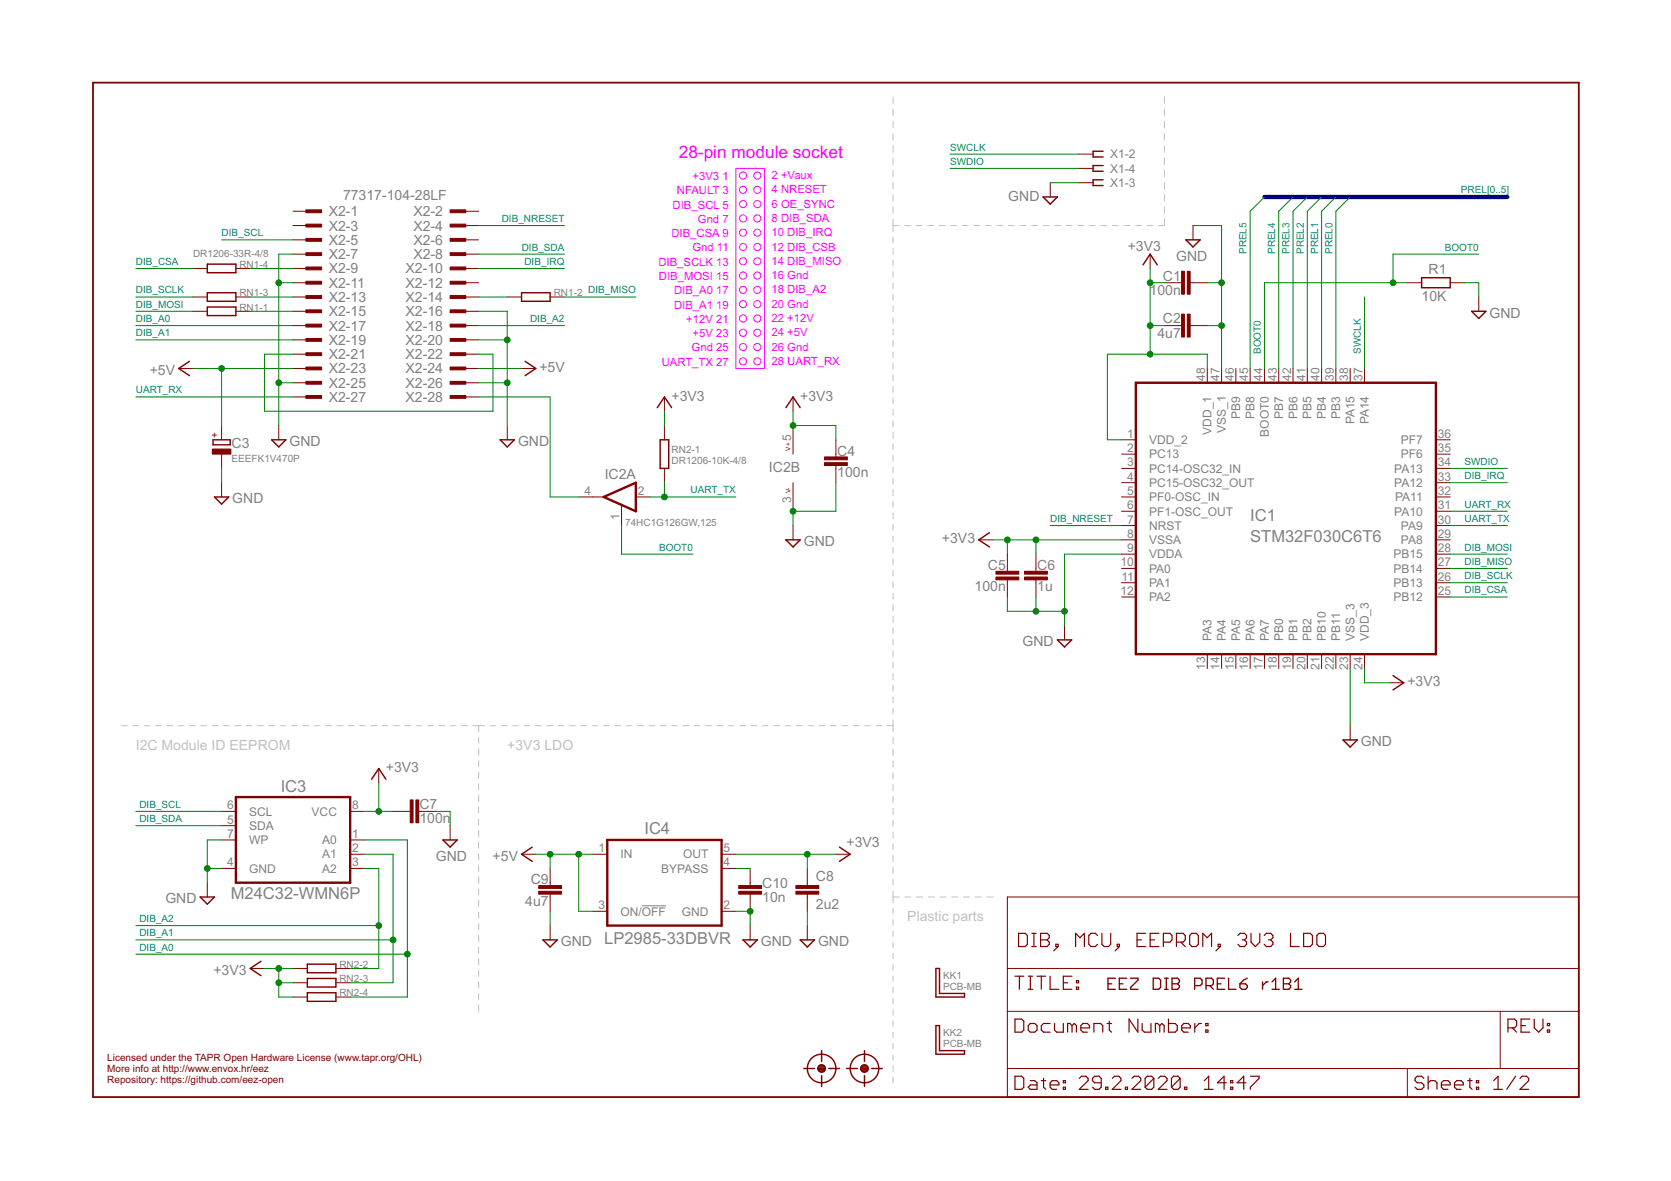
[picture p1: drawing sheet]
<svg xmlns="http://www.w3.org/2000/svg" width="297mm" height="210mm" viewBox="0 0 297 210" stroke-linecap="round" stroke-linejoin="round" font-family="sans-serif">
<g fill="none" stroke="#c0c0c0" stroke-width=".18">
<path d="M158.7 17.2v1.2M158.7 19.4v1.2M207 17.2v1.2M207 19.4v1.2M158.7 21.6v1.1M158.7 23.7v1.2M158.7 25.9v1.2M158.7 28.1v1.2M158.7 30.2v1.2M158.7 32.4v1.2M158.7 34.6v1.2M158.7 36.7v1.2"/>
<path d="M158.7 38.9v2.2M207 38.9v1.2h-1M207 21.6v1.1M207 23.7v1.2M207 25.9v1.2M207 28.1v1.2M207 30.2v1.2M207 32.4v1.2M207 34.6v1.2M207 36.7v1.2M158.7 42.1v1.1M158.7 44.2v1"/>
<path d="M158.7 46.2v1.1M158.7 48.3v1M158.7 50.3v1.1M158.7 52.3v1.1M158.7 54.4v1M158.7 56.4v1.1M158.7 58.5v1M158.7 40.1h1.1M160.8 40.1h1.1M162.9 40.1h1M164.9 40.1h1M167 40.1h1"/>
<path d="M169 40.1h1.1M171.1 40.1h1M173.1 40.1h1.1M175.2 40.1h1M177.2 40.1h1.1M179.3 40.1h1M181.3 40.1h1.1M183.4 40.1h1M185.4 40.1h1.1M187.5 40.1h1M189.5 40.1h1.1M191.6 40.1h1"/>
<path d="M193.6 40.1h1.1M195.7 40.1h1M197.7 40.1h1.1M199.8 40.1h1.1M201.8 40.1h1.1M203.9 40.1h1M158.7 60.5v1.1M158.7 62.5v1.1M158.7 64.6v1M158.7 66.6v1.1M158.7 68.7v1M158.7 70.7v1.1"/>
<path d="M158.7 72.8v1M158.7 74.8v1.1M158.7 76.9v1M158.7 78.9v1M158.7 80.9v1.1M158.7 83v1M158.7 85v1.1M158.7 87.1v1M158.7 89.1v1M158.7 91.1v1.1M158.7 93.2v1M158.7 95.2v1.1"/>
<path d="M158.7 97.3v1M158.7 99.3v1.1M158.7 101.4v1M158.7 103.4v1.1M158.7 105.5v1M158.7 107.5v1M158.7 109.5v1.1M158.7 111.6v1M158.7 113.6v1.1M158.7 115.7v1M158.7 117.7v1M158.7 119.8v1"/>
<path d="M21.6 129h1M23.6 129h1M25.6 129h1M27.7 129h1M29.7 129h1M31.7 129h1M33.7 129h1M35.7 129h1M37.7 129h1.1M39.8 129h1M41.8 129h1M43.8 129h1"/>
<path d="M45.8 129h1M47.8 129h1M49.8 129h1M51.8 129h1.1M53.8 129h1.1M55.9 129h1M57.9 129h1M59.9 129h1M61.9 129h1M63.9 129h1M66 129h1M68 129h1"/>
<path d="M70 129h1M72 129h1M74 129h1M76 129h1M78 129h1.1M80.1 129h1M82.1 129h1M84.1 129h2M85.1 129v1M85.1 131v1.1M85.1 133.1v1.1M85.1 135.2v1"/>
<path d="M85.1 137.2v1.1M85.1 139.3v1.1M87.1 129h1M89.1 129h1M91.1 129h1.1M93.2 129h1M95.2 129h1M97.2 129h1M99.2 129h1M101.2 129h1.1M103.3 129h1M105.3 129h1"/>
<path d="M107.3 129h1M109.3 129h1M111.3 129h1.1M113.3 129h1.1M115.4 129h1M117.4 129h1M119.4 129h1M121.4 129h1M123.4 129h1M125.5 129h1M127.5 129h1M129.5 129h1"/>
<path d="M131.5 129h1M133.5 129h1M135.5 129h1M137.6 129h1M139.6 129h1M141.6 129h1M143.6 129h1M145.6 129h1M147.6 129h1.1M149.6 129h1.1M151.7 129h1M153.7 129h1"/>
<path d="M155.7 129h1M157.7 129h1M158.7 121.8v1M158.7 123.8v1.1M158.7 125.9v1M158.7 127.9v2.2M158.7 131.1v1.1M158.7 133.2v1.1M158.7 135.3v1.1M158.7 137.4v1.1M158.7 139.4v1.1M85.1 141.4v1.1"/>
<path d="M85.1 143.5v1M85.1 145.5v1.1M85.1 147.6v1.1M85.1 149.7v1M85.1 151.7v1.1M85.1 153.8v1.1M85.1 155.9v1.1M85.1 158v1M158.7 141.6v1M158.7 143.7v1.1M158.7 145.8v1.1M158.7 147.8v1.1"/>
<path d="M158.7 149.9v1.1M158.7 152v1.1M158.7 154.1v1.1M158.7 156.2v1.1M158.7 158.3v2.1M158.7 159.4h1.1M160.8 159.4h1.1M162.9 159.4h1.1M165 159.4h1.1M167.1 159.4h1.1M169.2 159.4h1.1M171.3 159.4h1.1"/>
<path d="M173.4 159.4h1M175.4 159.4h1.1M85.1 160v1.1M85.1 162.1v1.1M85.1 164.2v1M85.1 166.2v1.1M85.1 168.3v1.1M85.1 170.4v1.1M85.1 172.5v1M85.1 174.5v1.1M85.1 176.6v1.1M85.1 178.7v1"/>
<path d="M158.7 161.4v1M158.7 163.4v1M158.7 165.4v1M158.7 167.4v1M158.7 169.4v1M158.7 171.4v1M158.7 173.4v1M158.7 175.5v.9M158.7 177.4v1M158.7 179.5v.9M158.7 181.4v1M158.7 183.5v.9"/>
<path d="M158.7 185.4v1M158.7 187.5v.9M158.7 189.4v1.1M158.7 191.5v.9"/>
</g>
<path d="M114.1 161h4.3" fill="none" stroke="#808080" stroke-width=".18"/>
<g fill="none" stroke="#800000" stroke-width=".21">
<path d="M180.4 173.5h1.6M181.1 165.9h1.1l.4 .4v1.5l-.4 .4h-1.1zM181.2 173.5v2.3M182.8 173.5h.8M182.8 175.8h.8M183.2 173.5v2.3M183.4 168.2h.8M183.4 165.9h.8M183.8 165.9v2.3M184.3 173.5h1.6M185 165.9h1.1l.4 .4v.4l-.4 .3 .4 .4v.4l-.4 .4h-1.1zM185 167h1.1"/>
<path d="M185.1 173.5v2.3M186.7 173.5v2.3h1.5M187.7 167.8h.4v.4h-.4zM188.1 168.2l-.8 .8M189 174.7h.8M190.6 173.5h-1.6v2.3h1.6M191.2 168.2v-2.3l.8 .8 .8-.8v2.3M191.3 175.5h.4v.3h-.4zM191.3 174.3h.4v.4h-.4zM195.1 166.3l-.4-.4h-.8l-.4 .4v1.5l.4 .4h.8l.4-.4M195.9 165.9v1.9l.4 .4h.7l.4-.4v-1.9M198.6 167.8h.4v.4h-.4z"/>
<path d="M199 168.2l-.8 .8M202.1 167h.8M203.7 165.9h-1.6v2.3h1.6M204.4 167h.8M206 165.9h-1.6v2.3h1.6M206.8 167.4h1.2l.3-.4v-.7l-.3-.4h-1.2v2.3M209.1 167.4h1.2l.4-.4v-.7l-.4-.4h-1.2v2.3M209.9 167.4l.8 .8M211.5 166.3l.4-.4h.7l.4 .4v1.5l-.4 .4h-.7l-.4-.4zM213.8 168.2v-2.3l.8 .8 .8-.8v2.3M216.5 167.8h.4v.4h-.4zM216.9 168.2l-.7 .8"/>
<path d="M220 166.3l.4-.4h.8l.4 .4v.4l-.4 .3M220.8 167h.4M221.2 167l.4 .4v.4l-.4 .4h-.8l-.4-.4M222.4 165.9v1.5l.8 .8 .7-.8v-1.5M224.7 166.3l.4-.4h.8l.4 .4v.4l-.4 .3M225.5 167h.4M225.9 167l.4 .4v.4l-.4 .4h-.8l-.4-.4M229.4 165.9v2.3h1.5M231.7 165.9h1.2l.4 .4v1.5l-.4 .4h-1.2zM234.1 166.3l.4-.4h.7l.4 .4v1.5l-.4 .4h-.7l-.4-.4zM180.4 181.1h1.2l.4 .4v1.6l-.4 .4h-1.2zM180.4 191.3h1.2l.4 .4v1.5l-.4 .4h-1.2z"/>
<path d="M182.8 182.3l.4-.4h.7l.4 .4v.8l-.4 .4h-.7l-.4-.4zM183.2 192.1h.7l.4 .3v1.2h-1.1l-.4-.4 .4-.4h1.1M185.1 192.1h.8M185.5 191.7v1.5l.4 .4M186.7 192.8h1.5v-.4l-.4-.3h-.8l-.3 .3v.8l.3 .4h.8M186.7 181.9h-1.2l-.4 .4v.8l.4 .4h1.2M187.5 181.9v1.2l.3 .4h1.2v-1.6M189 193.2h.4v.4h-.4zM189 192.1h.4v.3h-.4zM190.6 182.3l-.4-.4h-.4v1.6M190.6 182.3l.4-.4 .3 .4v1.2M190.6 182.3v1.2"/>
<path d="M191.9 191.7l.4-.4h.7l.4 .4v.4l-1.5 1.5h1.5M192.1 182.7h1.6v-.4l-.4-.4h-.8l-.4 .4v.8l.4 .4h.8M194.5 183.5v-1.6h1.1l.4 .4v1.2M195.7 192.4h-1.1l-.4-.3v-.4l.4-.4h.8l.3 .4v1.5l-.3 .4h-.8l-.4-.4M196.5 193.2h.4v.4h-.4zM196.8 181.9h.8M197.2 181.5v1.6l.4 .4M197.7 191.7l.4-.4h.8l.4 .4v.4l-1.6 1.5h1.6M200 193.2h.4v.4h-.4zM201.2 191.7l.4-.4h.8l.4 .4v.4l-1.6 1.5h1.6M202.3 181.1v2.4l-1.6-2.4v2.4M203 181.9v1.2l.4 .4h1.2v-1.6"/>
<path d="M205.1 191.7v1.5l-.4 .4h-.8l-.3-.4M205.1 191.7l-.4-.4h-.8l-.3 .4v1.5M205.1 191.7l-1.5 1.5M205.9 191.7l.4-.4h.8l.4 .4v.4l-1.6 1.5h1.6M206.2 182.3l-.4-.4h-.4v1.6M206.2 182.3v1.2M206.2 182.3l.3-.4 .4 .4v1.2M207.7 181.1v2.4h1.2l.4-.4v-.8l-.4-.4h-1.2M209.8 191.7v1.5l-.4 .4h-.8l-.4-.4M209.8 191.7l-.4-.4h-.8l-.4 .4v1.5M209.8 191.7l-1.6 1.5M210.1 182.7h1.5v-.4l-.4-.4h-.8l-.3 .4v.8l.3 .4h.8"/>
<path d="M210.6 193.2h.4v.4h-.4zM212.4 181.9v1.6M213.6 181.9h-.4l-.8 .8M214.1 193.6h1.5M214.1 192.1l.8-.8v2.3M214.3 183.1h.4v.4h-.4zM214.3 181.9h.4v.4h-.4zM218 192.4h-1.6l1.2-1.1v2.3M218.8 193.2h.3v.4h-.3zM218.8 192.1h.3v.3h-.3zM221.5 192.4h-1.6l1.2-1.1v2.3M222.3 191.3h1.5v.4l-1.5 1.5v.4"/>
<path d="M253.1 191.7l-.4-.4h-.8l-.4 .4v.4l.4 .3h.8l.4 .4v.4l-.4 .4h-.8l-.4-.4M253.9 192.4l.4-.3h.8l.3 .3v1.2M253.9 191.3v2.3M256.2 192.8h1.6v-.4l-.4-.3h-.8l-.4 .3v.8l.4 .4h.8M258.6 192.8h1.5v-.4l-.4-.3h-.7l-.4 .3v.8l.4 .4h.7M260.9 192.1h.8M261.3 191.7v1.5l.4 .4M262.4 193.2h.4v.4h-.4zM262.4 192.1h.4v.3h-.4zM265.5 193.6h1.6M265.5 192.1l.8-.8v2.3M268.1 182.7h1.1l.4-.4v-.8l-.4-.4h-1.1v2.4"/>
<path d="M268.8 182.7l.8 .8M269.4 191.3l-1.6 2.3M270.2 191.7l.4-.4h.8l.3 .4v.4l-1.5 1.5h1.5M270.4 182.3h.8M271.9 181.1h-1.5v2.4h1.5M272.7 181.1v1.6l.8 .8 .8-.8v-1.6M275.1 183.1h.4v.4h-.4zM275.1 181.9h.4v.4h-.4z"/>
</g>
<g fill="none" stroke="#800000" stroke-width=".25">
<path d="M185.4 35h2.6l-1.3 1.3zM196.1 26.9h-1.8v1h1.8M196.1 29.4h-1.8v1h1.8M196.1 32h-1.8v1h1.8M36.9 46.9h5v1.6h-5zM36.9 52h5v1.6h-5zM36.9 54.6h5v1.5h-5zM92.7 52h5.1v1.6h-5.1zM203.2 47.1l1.2-1.9 1.3 1.9M210.8 42.6h2.5l-1.2 1.3zM252.7 49.4h5.1v1.7h-5.1zM261.6 55.3h2.5l-1.2 1.3z"/>
<path d="M33.7 64.2l-1.9 1.3 1.9 1.3M37.9 78.2h3v.9h-3zM48.3 78.2h2.5l-1.2 1.2zM88.9 78.2h2.5l-1.2 1.2zM93.3 64.2l1.9 1.3-1.9 1.3M116.8 72.5l1.3-2 1.3 2M117.3 78.2h1.6v5h-1.6zM139.7 72.5l1.3-2 1.2 2M38.1 88.3h2.6l-1.3 1.3zM139.7 95.9h2.5l-1.2 1.3zM175.9 94.7l-1.9 1.2 1.9 1.3M188 113.7h2.5l-1.3 1.3z"/>
<path d="M66.1 138.5l1.2-1.9 1.3 1.9M238.7 131.5h2.6l-1.3 1.3zM247.6 120.1l1.9 1.2-1.9 1.3M35.6 159.4h2.5l-1.2 1.3zM78.7 149.3h2.6l-1.3 1.3zM94.6 150.6l-1.9 1.2 1.9 1.3M149.2 150.6l1.9 1.2-1.9 1.3M46.4 170.9l-1.9 1.2 1.9 1.3M54.6 171.4h5.1v1.5h-5.1zM54.6 173.9h5.1v1.5h-5.1zM54.6 176.4h5.1v1.6h-5.1zM96.5 167h2.6l-1.3 1.3z"/>
<path d="M132.1 167h2.5l-1.3 1.3zM142.2 167h2.6l-1.3 1.3zM166.4 172.1h.6v4.5h4.4v.6h-5zM142.9 189.9h1.9M145.4 189.9a.63 .63 0 0 0 .6 .6 .63 .63 0 0 0 .7-.6M145.4 189.9h1.3M145.4 190.1h1.2M145.5 189.7h1.1M145.5 189.7a.64 .64 0 0 1 .7-.4 .64 .64 0 0 1 .5 .6M145.5 189.7l-.1 .2M145.6 190.3h.9M145.6 189.4h.9"/>
<path d="M146 186.7v1.9M146 191.2v1.9M147.3 189.9h1.9M150.5 189.9h1.9M153 189.9h1.3M153.1 190.1h1.2M153.1 189.7a.64 .64 0 0 1 .6-.4 .64 .64 0 0 1 .6 .4M153.1 189.7a.64 .64 0 0 0 .4 .8 .64 .64 0 0 0 .8-.6M153.1 189.7h1.1M153.2 190.3h.9M153.2 189.4h.9M153.7 186.7v1.9"/>
<path d="M153.7 191.2v1.9M154.3 189.7v.2M154.9 189.9h1.9M166.4 182.3h.6v4.4h4.4v.7h-5z"/>
<circle cx="146" cy="189.9" r="2.54"/>
<circle cx="153.7" cy="189.9" r="2.54"/>
</g>
<path d="M16.5 14.7h264.1v180.3h-264.1z" fill="none" stroke="#800000" stroke-width=".32"/>
<g fill="none" stroke="#800000" stroke-width=".18">
<path d="M52.1 37.5h2.5M82.5 37.5h2.6M186.7 32.5v2.5M191.8 27.4h2.5M191.8 32.5h2.5M191.8 29.9h2.5M34.3 47.7h2.6M34.3 52.8h2.6M34.3 55.3h2.6M41.9 47.7h2.6M41.9 52.8h2.6M41.9 55.3h2.6"/>
<path d="M52.1 40.1h2.5M52.1 42.6h2.5M52.1 45.2h2.5M52.1 47.7h2.5M52.1 50.2h2.5M52.1 52.8h2.5M52.1 55.3h2.5M52.1 57.9h2.5M82.5 40.1h2.6M82.5 42.6h2.6M82.5 45.2h2.6M82.5 47.7h2.6"/>
<path d="M82.5 50.2h2.6M82.5 52.8h2.6M82.5 55.3h2.6M82.5 57.9h2.6M90.2 52.8h2.5M97.8 52.8h2.5M204.4 45.2v2.5M207 50.2h3M207 57.9h3M211.6 50.2h3M211.6 57.9h3M212.1 40.1v2.5"/>
<path d="M250.2 50.2h2.5M257.8 50.2h2.5M262.9 52.8v2.5M31.8 65.5h2.5M39.4 75.6v2.6M49.6 75.6v2.6M52.1 60.4h2.5M52.1 62.9h2.5M52.1 65.5h2.5M52.1 68h2.5M52.1 70.5h2.5M82.5 60.4h2.6"/>
<path d="M82.5 62.9h2.6M82.5 65.5h2.6M82.5 68h2.6M82.5 70.5h2.6M90.2 75.6v2.6M92.7 65.5h2.5M118.1 70.5v2.6M118.1 75.6v2.6M141 70.5v2.6M141 75.6v5.1M148.6 78.2v3M199.4 78.2h2.5"/>
<path d="M214.6 65.5v2.5M217.1 65.5v2.5M219.7 65.5v2.5M222.2 65.5v2.5M224.8 65.5v2.5M227.3 65.5v2.5M229.8 65.5v2.5M232.4 65.5v2.5M234.9 65.5v2.5M237.5 65.5v2.5M240 65.5v2.5M242.5 65.5v2.5"/>
<path d="M255.2 78.2h2.6M39.4 80.7v2.5M39.4 85.8v2.5M102.9 88.3h4.4M110.5 89.6v3.8M113 88.3h2.6M118.1 83.2v2.6M141 85.8v5.1M141 93.4v2.5M148.6 82.7v3.1M174 95.9h2.5M179.1 98.5v3"/>
<path d="M184.1 98.5v3M199.4 80.7h2.5M199.4 83.2h2.5M199.4 85.8h2.5M199.4 88.3h2.5M199.4 90.9h2.5M199.4 93.4h2.5M199.4 95.9h2.5M199.4 98.5h2.5M255.2 80.7h2.6M255.2 83.2h2.6M255.2 85.8h2.6"/>
<path d="M255.2 88.3h2.6M255.2 90.9h2.6M255.2 93.4h2.6M255.2 95.9h2.6M255.2 98.5h2.6M179.1 103.1v3M184.1 103.1v3M189.2 111.2v2.5M199.4 101h2.5M199.4 103.6h2.5M199.4 106.1h2.5M214.6 116.3v2.5"/>
<path d="M217.1 116.3v2.5M219.7 116.3v2.5M222.2 116.3v2.5M224.8 116.3v2.5M227.3 116.3v2.5M229.8 116.3v2.5M232.4 116.3v2.5M234.9 116.3v2.5M237.5 116.3v2.5M240 116.3v2.5M242.5 116.3v2.5M255.2 101h2.6"/>
<path d="M255.2 103.6h2.6M255.2 106.1h2.6M67.3 136.6v2.5M240 129v2.5M247 121.3h2.5M36.9 156.9v2.5M39.4 144.2h2.5M39.4 149.3h2.5M39.4 154.3h2.5M39.4 146.7h2.5M62.3 144.2h2.5M62.3 149.3h2.5"/>
<path d="M62.3 154.3h2.5M62.3 151.8h2.5M69.9 144.2h3M74.4 144.2h3.1M80 146.7v2.6M92.7 151.8h2.5M97.8 154.3v3.1M97.8 158.9v3.1M105.4 151.8h2.5M128.3 154.3h2.5M128.3 151.8h2.5M133.3 154.3v3.1"/>
<path d="M133.3 158.9v3.1M143.5 154.3v3.1M143.5 158.9v3.1M148.6 151.8h2.5M179.1 159.4h101.5v35.6h-101.5zM44.5 172.1h2.5M52.1 172.1h2.5M52.1 174.7h2.5M52.1 177.2h2.5M59.7 172.1h2.6M59.7 174.7h2.6M59.7 177.2h2.6"/>
<path d="M97.8 164.5v2.5M105.4 162h2.5M128.3 162h2.5M133.3 164.5v2.5M143.5 164.5v2.5M179.1 179.7h101.5M179.1 172.1h101.5M266.7 179.7v10.2M179.1 189.9h101.5M250.2 189.9v5.1"/>
</g>
<g fill="none" stroke="#800000" stroke-width=".23">
<path d="M197 174.9h.6M198.3 173.9h-1.3v1.9h1.3M199 174.9h.6M200.3 173.9h-1.3v1.9h1.3M201 173.9h1.3v.3l-1.3 1.3v.3h1.3M205 173.9h1l.3 .3v1.3l-.3 .3h-1zM207 173.9h.7M207 175.8h.7M207.3 173.9v1.9M208.3 173.9h1l.4 .3v.3l-.4 .4 .4 .3v.3l-.4 .3h-1zM208.3 174.9h1M212.4 175.2h1l.3-.3v-.7l-.3-.3h-1v1.9"/>
<path d="M214.4 175.2h1l.3-.3v-.7l-.3-.3h-1v1.9M215 175.2l.7 .6M216.4 174.9h.6M217.7 173.9h-1.3v1.9h1.3M218.4 173.9v1.9h1.3M220.4 174.9h1l.3 .3v.3l-.3 .3h-.7l-.3-.3zM221.7 173.9l-.6 .3-.7 .7M224.4 174.5v1.3M225.4 174.5h-.3l-.7 .7M226.1 175.8h1.3M226.1 174.5l.7-.6v1.9M228.1 173.9h1l.3 .3v.3l-.3 .4 .3 .3v.3l-.3 .3h-1z"/>
<path d="M228.1 174.9h1M230.1 175.8h1.3M230.1 174.5l.7-.6v1.9"/>
</g>
<g fill="#800000" stroke="#800000" stroke-width=".18">
<path d="M54.4 37.3h2.8v.5h-2.8z"/>
<path d="M80 37.3h2.8v.5h-2.8z"/>
<path d="M54.4 39.8h2.8v.5h-2.8z"/>
<path d="M80 39.8h2.8v.5h-2.8z"/>
<path d="M54.4 42.4h2.8v.5h-2.8z"/>
<path d="M80 42.4h2.8v.5h-2.8z"/>
<path d="M54.4 44.9h2.8v.5h-2.8z"/>
<path d="M80 44.9h2.8v.5h-2.8z"/>
<path d="M54.4 47.5h2.8v.5h-2.8z"/>
<path d="M80 47.5h2.8v.5h-2.8z"/>
<path d="M54.4 50h2.8v.5h-2.8z"/>
<path d="M80 50h2.8v.5h-2.8z"/>
<path d="M54.4 52.5h2.8v.5h-2.8z"/>
<path d="M80 52.5h2.8v.5h-2.8z"/>
<path d="M54.4 55.1h2.8v.5h-2.8z"/>
<path d="M80 55.1h2.8v.5h-2.8z"/>
<path d="M54.4 57.6h2.8v.5h-2.8z"/>
<path d="M80 57.6h2.8v.5h-2.8z"/>
<path d="M54.4 60.2h2.8v.5h-2.8z"/>
<path d="M80 60.2h2.8v.5h-2.8z"/>
<path d="M54.4 62.7h2.8v.5h-2.8z"/>
<path d="M80 62.7h2.8v.5h-2.8z"/>
<path d="M54.4 65.2h2.8v.5h-2.8z"/>
<path d="M80 65.2h2.8v.5h-2.8z"/>
<path d="M54.4 67.8h2.8v.5h-2.8z"/>
<path d="M80 67.8h2.8v.5h-2.8z"/>
<path d="M54.4 70.3h2.8v.5h-2.8z"/>
<path d="M80 70.3h2.8v.5h-2.8z"/>
<path d="M72.9 142.2h.5v4h-.5z"/>
<path d="M73.9 142.2h.5v4h-.5z"/>
<path d="M131.3 157.4h4.1v.5h-4.1z"/>
<path d="M131.3 158.4h4.1v.5h-4.1z"/>
<path d="M141.5 158.4h4v.5h-4z"/>
<path d="M141.5 157.4h4v.5h-4z"/>
<path d="M210 48.2h.5v4.1h-.5z"/>
<path d="M211.1 48.2h.5v4.1h-.5z"/>
<path d="M211.1 55.8h.5v4.1h-.5z"/>
<path d="M210 55.8h.5v4.1h-.5z"/>
<path d="M182.1 101.5h4.1v.5h-4.1z"/>
<path d="M182.1 102.6h4.1v.5h-4.1z"/>
<path d="M177 102.6h4.1v.5h-4.1z"/>
<path d="M177 101.5h4.1v.5h-4.1z"/>
<path d="M37.7 79.8h3.3v.9h-3.3z"/>
<path d="M95.8 157.4h4v.5h-4z"/>
<path d="M95.8 158.4h4v.5h-4z"/>
<path d="M146.6 82.2h4v.5h-4z"/>
<path d="M146.6 81.2h4v.5h-4z"/>
</g>
<path d="M201.9 68h53.3v48.3h-53.3zM107.3 88.3l5.7-2.5v5.1zM41.9 141.7h20.4v15.2h-20.4zM107.9 149.3h20.4v15.2h-20.4z" fill="none" stroke="#800000" stroke-width=".42"/>
<path d="M224.8 35h43.1" fill="none" stroke="#000080" stroke-width=".76"/>
<g fill="none" stroke="#008000" stroke-width=".18">
<path d="M168.9 29.9h22.9M168.9 27.4h22.9M186.7 32.5h5.1M224.8 35l-2.6 2.5v28M229.8 35l-2.5 2.5v28M232.4 35l-2.6 2.5v28M234.9 35l-2.5 2.5v28M237.5 35l-2.6 2.5v28M240 35l-2.5 2.5v28M24.2 55.3h10.1M24.2 57.9h27.9M24.2 47.7h10.1"/>
<path d="M24.2 52.8h10.1M39.4 42.6h12.7M44.5 55.3h7.6M44.5 47.7h7.6M44.5 52.8h7.6M49.6 50.2h2.5M52.1 45.2h-2.5v30.4M85.1 45.2h15.2M85.1 55.3h5.1v20.3M85.1 40.1h15.2M85.1 57.9h15.2M85.1 47.7h15.2"/>
<path d="M85.1 52.8h5.1M100.3 52.8h12.7M204.4 50.2h2.6M204.4 57.9h2.6M204.4 47.7v15.2M212.1 40.1h5v25.4M214.6 50.2h2.5M214.6 57.9h2.5M242.5 52.8v12.7M250.2 50.2h-25.4v15.3M260.3 50.2h2.6v2.6M262.9 45.2h-15.3v5"/>
<path d="M24.2 60.4h27.9M24.2 70.5h27.9M34.3 65.5h17.8M39.4 65.5v10.1M49.6 68h2.5M52.1 62.9h-5.1v10.2h40.6v-10.2h-2.5M85.1 68h5.1M85.1 60.4h5.1M85.1 70.5h12.7v17.8h5.1M85.1 65.5h7.6M118.1 73.1v2.5M141 73.1v2.5h7.6v2.6"/>
<path d="M214.6 65.5v-2.6h-17.8v15.3h2.6M39.4 83.2v2.6M110.5 93.4v5.1h12.7M115.6 88.3h15.2M118.1 85.8v2.5M148.6 85.8v5.1h-7.6v2.5M176.5 95.9h22.9M179.1 95.9v2.6M184.1 95.9v2.6M186.7 93.4h12.7M199.4 98.5h-10.2v12.7M257.8 98.5h10.1"/>
<path d="M257.8 90.9h10.1M257.8 93.4h10.1M257.8 83.2h10.1M257.8 85.8h10.1M179.1 106.1v2.5h10.1M184.1 106.1v2.5M240 118.8v10.2M242.5 118.8v2.5h4.5M257.8 106.1h10.1M257.8 103.6h10.1M257.8 101h10.1M67.3 139.1v5.1"/>
<path d="M24.2 144.2h15.2M24.2 146.7h15.2M36.9 154.3h2.5M39.4 149.3h-2.5v7.6M64.8 144.2h5.1M64.8 149.3h7.6v27.9h-10.1M64.8 154.3h2.5v17.8h-5M64.8 151.8h5.1v22.9h-7.6M77.5 144.2h2.5v2.5M95.2 151.8h10.2M97.8 151.8v2.5M102.9 151.8v10.2h2.5"/>
<path d="M130.8 154.3h2.5M130.8 151.8h17.8M143.5 151.8v2.5M24.2 169.6h48.2M24.2 167h45.7M24.2 164.5h43.1M47 172.1h5.1M49.6 172.1v5.1h2.5M49.6 174.7h2.5M97.8 162v2.5M130.8 162h2.5v2.5M143.5 162v2.5"/>
</g>
<g fill="#008000" stroke="#008000" stroke-width=".18">
<circle cx="49.6" cy="68" r=".51"/>
<circle cx="49.6" cy="50.2" r=".51"/>
<circle cx="90.2" cy="60.4" r=".51"/>
<circle cx="90.2" cy="68" r=".51"/>
<circle cx="133.3" cy="162" r=".51"/>
<circle cx="36.9" cy="154.3" r=".51"/>
<circle cx="189.2" cy="108.6" r=".51"/>
<circle cx="184.1" cy="108.6" r=".51"/>
<circle cx="217.1" cy="50.2" r=".51"/>
<circle cx="217.1" cy="57.9" r=".51"/>
<circle cx="141" cy="90.9" r=".51"/>
<circle cx="72.4" cy="169.6" r=".51"/>
<circle cx="69.9" cy="167" r=".51"/>
<circle cx="67.3" cy="164.5" r=".51"/>
<circle cx="143.5" cy="151.8" r=".51"/>
<circle cx="67.3" cy="144.2" r=".51"/>
<circle cx="204.4" cy="57.9" r=".51"/>
<circle cx="204.4" cy="50.2" r=".51"/>
<circle cx="204.4" cy="62.9" r=".51"/>
<circle cx="184.1" cy="95.9" r=".51"/>
<circle cx="179.1" cy="95.9" r=".51"/>
<circle cx="49.6" cy="174.7" r=".51"/>
<circle cx="49.6" cy="172.1" r=".51"/>
<circle cx="141" cy="75.6" r=".51"/>
<circle cx="39.4" cy="65.5" r=".51"/>
<circle cx="102.9" cy="151.8" r=".51"/>
<circle cx="97.8" cy="151.8" r=".51"/>
<circle cx="247.6" cy="50.2" r=".51"/>
<circle cx="118.1" cy="88.3" r=".51"/>
</g>
<g fill="none" stroke="#f0f" stroke-width=".18">
<path d="M130.8 29.9h5.1v35.6h-5.1z"/>
<circle cx="132.1" cy="38.8" r=".64"/>
<circle cx="132.1" cy="33.7" r=".64"/>
<circle cx="132.1" cy="36.3" r=".64"/>
<circle cx="132.1" cy="31.2" r=".64"/>
<circle cx="134.6" cy="38.8" r=".64"/>
<circle cx="134.6" cy="31.2" r=".64"/>
<circle cx="134.6" cy="33.7" r=".64"/>
<circle cx="134.6" cy="36.3" r=".64"/>
<circle cx="132.1" cy="46.4" r=".64"/>
<circle cx="132.1" cy="43.9" r=".64"/>
<circle cx="132.1" cy="59.1" r=".64"/>
<circle cx="132.1" cy="56.6" r=".64"/>
<circle cx="132.1" cy="49" r=".64"/>
<circle cx="132.1" cy="51.5" r=".64"/>
<circle cx="132.1" cy="54.1" r=".64"/>
<circle cx="132.1" cy="41.4" r=".64"/>
<circle cx="134.6" cy="43.9" r=".64"/>
<circle cx="134.6" cy="46.4" r=".64"/>
<circle cx="134.6" cy="51.5" r=".64"/>
<circle cx="134.6" cy="56.6" r=".64"/>
<circle cx="134.6" cy="59.1" r=".64"/>
<circle cx="134.6" cy="49" r=".64"/>
<circle cx="134.6" cy="54.1" r=".64"/>
<circle cx="134.6" cy="41.4" r=".64"/>
<circle cx="132.1" cy="64.2" r=".64"/>
<circle cx="132.1" cy="61.7" r=".64"/>
<circle cx="134.6" cy="64.2" r=".64"/>
<circle cx="134.6" cy="61.7" r=".64"/>
</g>
<text font-size="3.1" fill="#f0f" x="120.7" y="28">28-pin module socket</text>
<g font-size="2.9" fill="#808080">
<text x="222.2" y="92.5">IC1</text>
<text x="222.2" y="96.4">STM32F030C6T6</text>
<text x="49.9" y="140.8">IC3</text>
<text x="114.6" y="148.3">IC4</text>
<text x="41" y="159.9">M24C32-WMN6P</text>
<text x="107.4" y="167.7">LP2985-33DBVR</text>
</g>
<g font-size="2.5" fill="#808080">
<text x="61" y="35.5">77317-104-28LF</text>
<text x="179.2" y="35.6">GND</text>
<text x="58.4" y="38.4">X2-1</text>
<text x="58.4" y="41">X2-3</text>
<text x="73.5" y="38.4">X2-2</text>
<text x="73.5" y="41">X2-4</text>
<text x="58.4" y="43.5">X2-5</text>
<text x="58.4" y="46.1">X2-7</text>
<text x="73.5" y="43.5">X2-6</text>
<text x="73.5" y="46.1">X2-8</text>
<text x="200.5" y="44.5">+3V3</text>
<text x="209.1" y="46.4">GND</text>
<text x="58.4" y="48.6">X2-9</text>
<text x="58.4" y="51.1">X2-11</text>
<text x="58.4" y="53.7">X2-13</text>
<text x="72.1" y="48.6">X2-10</text>
<text x="72.1" y="51.1">X2-12</text>
<text x="72.1" y="53.7">X2-14</text>
<text x="204.4" y="52.4">100n</text>
<text x="206.7" y="49.9">C1</text>
<text x="252.7" y="53.5">10K</text>
<text x="254" y="48.7">R1</text>
<text x="58.4" y="56.2">X2-15</text>
<text x="58.4" y="58.8">X2-17</text>
<text x="72.1" y="56.2">X2-16</text>
<text x="72.1" y="58.8">X2-18</text>
<text x="206.7" y="57.5">C2</text>
<text x="264.8" y="56.5">GND</text>
<text x="58.4" y="61.3">X2-19</text>
<text x="58.4" y="63.8">X2-21</text>
<text x="72.1" y="61.3">X2-20</text>
<text x="72.1" y="63.8">X2-22</text>
<text x="205.7" y="60">4u7</text>
<text x="26.6" y="66.6">+5V</text>
<text x="58.4" y="66.4">X2-23</text>
<text x="58.4" y="68.9">X2-25</text>
<text x="58.4" y="71.4">X2-27</text>
<text x="72.1" y="66.4">X2-24</text>
<text x="72.1" y="68.9">X2-26</text>
<text x="72.1" y="71.4">X2-28</text>
<text x="95.9" y="66.1">+5V</text>
<text x="119.4" y="71.2">+3V3</text>
<text x="142.2" y="71.2">+3V3</text>
<text x="41.2" y="79.6">C3</text>
<text x="51.5" y="79.3">GND</text>
<text x="92.1" y="79.3">GND</text>
<text x="136.7" y="83.9">IC2B</text>
<text x="148.8" y="81">C4</text>
<text x="41.3" y="89.5">GND</text>
<text x="107.5" y="85.2">IC2A</text>
<text x="148.8" y="84.8">100n</text>
<text x="142.9" y="97.1">GND</text>
<text x="167.4" y="96.5">+3V3</text>
<text x="175.6" y="101.3">C5</text>
<text x="184.4" y="101.3">C6</text>
<text x="173.2" y="105.1">100n</text>
<text x="184.4" y="105.1">1u</text>
<text x="181.8" y="114.9">GND</text>
<text x="250.2" y="121.9">+3V3</text>
<text x="68.6" y="137.2">+3V3</text>
<text x="241.9" y="132.6">GND</text>
<text x="74.6" y="143.8">C7</text>
<text x="74.6" y="146.4">100n</text>
<text x="77.5" y="153">GND</text>
<text x="87.6" y="153">+5V</text>
<text x="150.5" y="150.5">+3V3</text>
<text x="29.4" y="160.6">GND</text>
<text x="93.4" y="161">4u7</text>
<text x="94.3" y="157.2">C9</text>
<text x="135.5" y="160.3">10n</text>
<text x="135.5" y="157.8">C10</text>
<text x="145" y="161.6">2u2</text>
<text x="145" y="156.5">C8</text>
<text x="37.9" y="173.3">+3V3</text>
<text x="99.7" y="168.2">GND</text>
<text x="135.3" y="168.2">GND</text>
<text x="145.4" y="168.2">GND</text>
</g>
<g font-size="2.5" fill="#c0c0c0">
<text x="24.1" y="133.3">I2C Module ID EEPROM</text>
<text x="90.2" y="133.3">+3V3 LDO</text>
<text x="161.3" y="163.8">Plastic parts</text>
</g>
<g font-size="2.1" fill="#808080">
<text x="197.3" y="28.2">X1-2</text>
<text x="197.3" y="33.2">X1-3</text>
<text x="197.3" y="30.7">X1-4</text>
<text x="214.3" y="67.7" transform="rotate(-90 214.3 67.7)">48</text>
<text x="216.8" y="67.7" transform="rotate(-90 216.8 67.7)">47</text>
<text x="219.3" y="67.7" transform="rotate(-90 219.3 67.7)">46</text>
<text x="221.9" y="67.7" transform="rotate(-90 221.9 67.7)">45</text>
<text x="224.4" y="67.7" transform="rotate(-90 224.4 67.7)">44</text>
<text x="227" y="67.7" transform="rotate(-90 227 67.7)">43</text>
<text x="229.5" y="67.7" transform="rotate(-90 229.5 67.7)">42</text>
<text x="232" y="67.7" transform="rotate(-90 232 67.7)">41</text>
<text x="234.6" y="67.7" transform="rotate(-90 234.6 67.7)">40</text>
<text x="237.1" y="67.7" transform="rotate(-90 237.1 67.7)">39</text>
<text x="239.7" y="67.7" transform="rotate(-90 239.7 67.7)">38</text>
<text x="242.2" y="67.7" transform="rotate(-90 242.2 67.7)">37</text>
<text x="200.4" y="77.8">1</text>
<text x="215.4" y="77.3" transform="rotate(-90 215.4 77.3)">VDD_1</text>
<text x="217.9" y="77" transform="rotate(-90 217.9 77)">VSS_1</text>
<text x="220.5" y="74.4" transform="rotate(-90 220.5 74.4)">PB9</text>
<text x="223" y="74.4" transform="rotate(-90 223 74.4)">PB8</text>
<text x="225.5" y="77.6" transform="rotate(-90 225.5 77.6)">BOOT0</text>
<text x="228.1" y="74.4" transform="rotate(-90 228.1 74.4)">PB7</text>
<text x="230.6" y="74.4" transform="rotate(-90 230.6 74.4)">PB6</text>
<text x="233.2" y="74.4" transform="rotate(-90 233.2 74.4)">PB5</text>
<text x="235.7" y="74.4" transform="rotate(-90 235.7 74.4)">PB4</text>
<text x="238.2" y="74.4" transform="rotate(-90 238.2 74.4)">PB3</text>
<text x="240.8" y="75.4" transform="rotate(-90 240.8 75.4)">PA15</text>
<text x="243.3" y="75.4" transform="rotate(-90 243.3 75.4)">PA14</text>
<text x="255.6" y="77.8">36</text>
<text x="140.6" y="78.4" transform="rotate(-90 140.6 78.4)">5</text>
<text x="200.4" y="80.4">2</text>
<text x="200.4" y="82.9">3</text>
<text x="204.3" y="78.9">VDD_2</text>
<text x="204.3" y="81.5">PC13</text>
<text x="249" y="78.9">PF7</text>
<text x="249" y="81.5">PF6</text>
<text x="255.6" y="80.4">35</text>
<text x="255.6" y="82.9">34</text>
<text x="103.9" y="88">4</text>
<text x="113.4" y="88">2</text>
<text x="140.6" y="89.3" transform="rotate(-90 140.6 89.3)">3</text>
<text x="200.4" y="85.4">4</text>
<text x="200.4" y="88">5</text>
<text x="204.3" y="84">PC14-OSC32_IN</text>
<text x="204.3" y="86.6">PC15-OSC32_OUT</text>
<text x="204.3" y="89.1">PF0-OSC_IN</text>
<text x="247.8" y="84">PA13</text>
<text x="247.8" y="86.6">PA12</text>
<text x="248" y="89.1">PA11</text>
<text x="255.6" y="85.4">33</text>
<text x="255.6" y="88">32</text>
<text x="110.1" y="92.4" transform="rotate(-90 110.1 92.4)">1</text>
<text x="200.4" y="90.5">6</text>
<text x="200.4" y="93.1">7</text>
<text x="200.4" y="95.6">8</text>
<text x="204.3" y="91.6">PF1-OSC_OUT</text>
<text x="204.3" y="94.2">NRST</text>
<text x="247.8" y="91.6">PA10</text>
<text x="249" y="94.2">PA9</text>
<text x="255.6" y="90.5">31</text>
<text x="255.6" y="93.1">30</text>
<text x="255.6" y="95.6">29</text>
<text x="199.2" y="100.7">10</text>
<text x="200.4" y="98.1">9</text>
<text x="204.3" y="96.7">VSSA</text>
<text x="204.3" y="99.3">VDDA</text>
<text x="204.3" y="101.8">PA0</text>
<text x="247.7" y="99.3">PB15</text>
<text x="247.7" y="101.8">PB14</text>
<text x="249" y="96.7">PA8</text>
<text x="255.6" y="98.1">28</text>
<text x="255.6" y="100.7">27</text>
<text x="199.2" y="105.8">12</text>
<text x="199.3" y="103.2">11</text>
<text x="204.3" y="104.3">PA1</text>
<text x="204.3" y="106.9">PA2</text>
<text x="247.7" y="104.3">PB13</text>
<text x="247.7" y="106.9">PB12</text>
<text x="255.6" y="103.2">26</text>
<text x="255.6" y="105.8">25</text>
<text x="215.4" y="113.9" transform="rotate(-90 215.4 113.9)">PA3</text>
<text x="217.9" y="113.9" transform="rotate(-90 217.9 113.9)">PA4</text>
<text x="220.5" y="113.9" transform="rotate(-90 220.5 113.9)">PA5</text>
<text x="223" y="113.9" transform="rotate(-90 223 113.9)">PA6</text>
<text x="225.5" y="113.9" transform="rotate(-90 225.5 113.9)">PA7</text>
<text x="228.1" y="113.9" transform="rotate(-90 228.1 113.9)">PB0</text>
<text x="230.6" y="113.9" transform="rotate(-90 230.6 113.9)">PB1</text>
<text x="233.2" y="113.9" transform="rotate(-90 233.2 113.9)">PB2</text>
<text x="235.7" y="113.9" transform="rotate(-90 235.7 113.9)">PB10</text>
<text x="238.2" y="113.9" transform="rotate(-90 238.2 113.9)">PB11</text>
<text x="240.8" y="113.9" transform="rotate(-90 240.8 113.9)">VSS_3</text>
<text x="243.3" y="113.9" transform="rotate(-90 243.3 113.9)">VDD_3</text>
<text x="214.3" y="119" transform="rotate(-90 214.3 119)">13</text>
<text x="216.8" y="119" transform="rotate(-90 216.8 119)">14</text>
<text x="219.3" y="119" transform="rotate(-90 219.3 119)">15</text>
<text x="221.9" y="119" transform="rotate(-90 221.9 119)">16</text>
<text x="224.4" y="119" transform="rotate(-90 224.4 119)">17</text>
<text x="227" y="119" transform="rotate(-90 227 119)">18</text>
<text x="229.5" y="119" transform="rotate(-90 229.5 119)">19</text>
<text x="232" y="119" transform="rotate(-90 232 119)">20</text>
<text x="234.6" y="119" transform="rotate(-90 234.6 119)">21</text>
<text x="237.1" y="119" transform="rotate(-90 237.1 119)">22</text>
<text x="239.7" y="119" transform="rotate(-90 239.7 119)">23</text>
<text x="242.2" y="119" transform="rotate(-90 242.2 119)">24</text>
<text x="40.4" y="143.8">6</text>
<text x="62.6" y="143.8">8</text>
<text x="40.4" y="146.4">5</text>
<text x="40.4" y="148.9">7</text>
<text x="44.3" y="147.5">SDA</text>
<text x="44.3" y="145">SCL</text>
<text x="55.4" y="145">VCC</text>
<text x="62.6" y="148.9">1</text>
<text x="40.4" y="154">4</text>
<text x="44.3" y="155.1">GND</text>
<text x="44.3" y="150">WP</text>
<text x="57.3" y="150">A0</text>
<text x="57.3" y="155.1">A2</text>
<text x="57.3" y="152.6">A1</text>
<text x="62.6" y="154">3</text>
<text x="62.6" y="151.5">2</text>
<text x="106.4" y="151.5">1</text>
<text x="110.3" y="152.6">IN</text>
<text x="117.5" y="155.1">BYPASS</text>
<text x="121.4" y="152.6">OUT</text>
<text x="128.6" y="151.5">5</text>
<text x="128.6" y="154">4</text>
<text x="106.4" y="161.6">3</text>
<text x="128.6" y="161.6">2</text>
<text x="110.3" y="162.7">ON/OFF</text>
<text x="121.2" y="162.7">GND</text>
</g>
<g font-size="2" fill="#f0f">
<text x="120.3" y="34.5">NFAULT 3</text>
<text x="123.1" y="32">+3V3</text>
<text x="128.4" y="32">1</text>
<text x="137.2" y="31.8">2 +Vaux</text>
<text x="137.2" y="34.4">4 NRESET</text>
<text x="119.6" y="37.1">DIB_SCL 5</text>
<text x="124.1" y="39.6">Gnd 7</text>
<text x="137.2" y="36.9">6 OE_SYNC</text>
<text x="137.2" y="42">10 DIB_IRQ</text>
<text x="137.2" y="39.5">8 DIB_SDA</text>
<text x="117" y="47.2">DIB_SCLK 13</text>
<text x="119.4" y="42.1">DIB_CSA 9</text>
<text x="123.1" y="44.7">Gnd 11</text>
<text x="137.2" y="44.5">12 DIB_CSB</text>
<text x="137.2" y="47.1">14 DIB_MISO</text>
<text x="117.1" y="49.8">DIB_MOSI 15</text>
<text x="119.8" y="52.3">DIB_A0</text>
<text x="127.3" y="52.3">17</text>
<text x="137.2" y="49.6">16 Gnd</text>
<text x="137.2" y="52.1">18 DIB_A2</text>
<text x="119.8" y="54.8">DIB_A1</text>
<text x="122" y="57.4">+12V 21</text>
<text x="123.1" y="59.9">+5V 23</text>
<text x="127.3" y="54.8">19</text>
<text x="137.2" y="57.2">22 +12V</text>
<text x="137.2" y="59.8">24 +5V</text>
<text x="137.2" y="54.7">20 Gnd</text>
<text x="117.6" y="65">UART_TX 27</text>
<text x="122.9" y="62.5">Gnd 25</text>
<text x="137.2" y="62.3">26 Gnd</text>
<text x="137.2" y="64.8">28 UART_RX</text>
</g>
<g font-size="1.8" fill="#008080">
<text x="168.9" y="29.3">SWDIO</text>
<text x="168.9" y="26.8">SWCLK</text>
<text x="259.7" y="34.4">PREL[0..5]</text>
<text x="39.4" y="42">DIB_SCL</text>
<text x="89.2" y="39.5">DIB_NRESET</text>
<text x="24.1" y="47.1">DIB_CSA</text>
<text x="92.7" y="44.5">DIB_SDA</text>
<text x="93.2" y="47.1">DIB_IRQ</text>
<text x="221.6" y="45.2" transform="rotate(-90 221.6 45.2)">PREL5</text>
<text x="226.7" y="45.2" transform="rotate(-90 226.7 45.2)">PREL4</text>
<text x="229.2" y="45.2" transform="rotate(-90 229.2 45.2)">PREL3</text>
<text x="231.8" y="45.2" transform="rotate(-90 231.8 45.2)">PREL2</text>
<text x="234.3" y="45.2" transform="rotate(-90 234.3 45.2)">PREL1</text>
<text x="236.8" y="45.2" transform="rotate(-90 236.8 45.2)">PREL0</text>
<text x="256.8" y="44.5">BOOT0</text>
<text x="24.1" y="52.1">DIB_SCLK</text>
<text x="104.5" y="52.1">DIB_MISO</text>
<text x="24.1" y="57.2">DIB_A0</text>
<text x="24.1" y="59.8">DIB_A1</text>
<text x="24.1" y="54.7">DIB_MOSI</text>
<text x="94.2" y="57.2">DIB_A2</text>
<text x="224.1" y="62.9" transform="rotate(-90 224.1 62.9)">BOOT0</text>
<text x="241.9" y="62.9" transform="rotate(-90 241.9 62.9)">SWCLK</text>
<text x="24.1" y="69.9">UART_RX</text>
<text x="260.3" y="82.6">SWDIO</text>
<text x="122.7" y="87.7">UART_TX</text>
<text x="260.3" y="85.2">DIB_IRQ</text>
<text x="186.7" y="92.8">DIB_NRESET</text>
<text x="260.3" y="92.8">UART_TX</text>
<text x="260.3" y="90.2">UART_RX</text>
<text x="117.2" y="97.9">BOOT0</text>
<text x="260.3" y="100.4">DIB_MISO</text>
<text x="260.3" y="97.9">DIB_MOSI</text>
<text x="260.3" y="105.5">DIB_CSA</text>
<text x="260.3" y="102.9">DIB_SCLK</text>
<text x="24.8" y="143.6">DIB_SCL</text>
<text x="24.8" y="146.1">DIB_SDA</text>
<text x="24.8" y="166.4">DIB_A1</text>
<text x="24.8" y="163.9">DIB_A2</text>
<text x="24.8" y="169">DIB_A0</text>
</g>
<g font-size="1.8" fill="#808080">
<text x="34.3" y="45.7">DR1206-33R-4/8</text>
<text x="42.6" y="47.6">RN1-4</text>
<text x="42.6" y="52.7">RN1-3</text>
<text x="98.4" y="52.7">RN1-2</text>
<text x="42.6" y="55.2">RN1-1</text>
<text x="41.2" y="82.1">EEEFK1V470P</text>
<text x="119.4" y="82.5">DR1206-10K-4/8</text>
<text x="119.4" y="80.6">RN2-1</text>
<text x="111.1" y="93.4">74HC1G126GW,125</text>
<text x="60.3" y="172">RN2-2</text>
<text x="60.3" y="174.5">RN2-3</text>
<text x="60.3" y="177.1">RN2-4</text>
<text x="167.6" y="175.9">PCB-MB</text>
<text x="167.6" y="174">KK1</text>
<text x="167.6" y="184.2">KK2</text>
<text x="167.6" y="186.1">PCB-MB</text>
</g>
<g font-size="1.8" fill="#800000">
<text x="38.8" y="77.8" transform="rotate(-90 38.8 77.8)">+</text>
<text x="19.1" y="188.6">Licensed under the TAPR Open Hardware License (www.tapr.org/OHL)</text>
<text x="19.1" y="190.5">More info at http://www.envox.hr/eez</text>
<text x="19.1" y="192.4">Repository: https://github.com/eez-open</text>
</g>
<g font-size="1.1" fill="#800000">
<text x="140.5" y="80.1" transform="rotate(-90 140.5 80.1)">V+</text>
<text x="140.5" y="87.7" transform="rotate(-90 140.5 87.7)">V-</text>
</g>
</svg>
